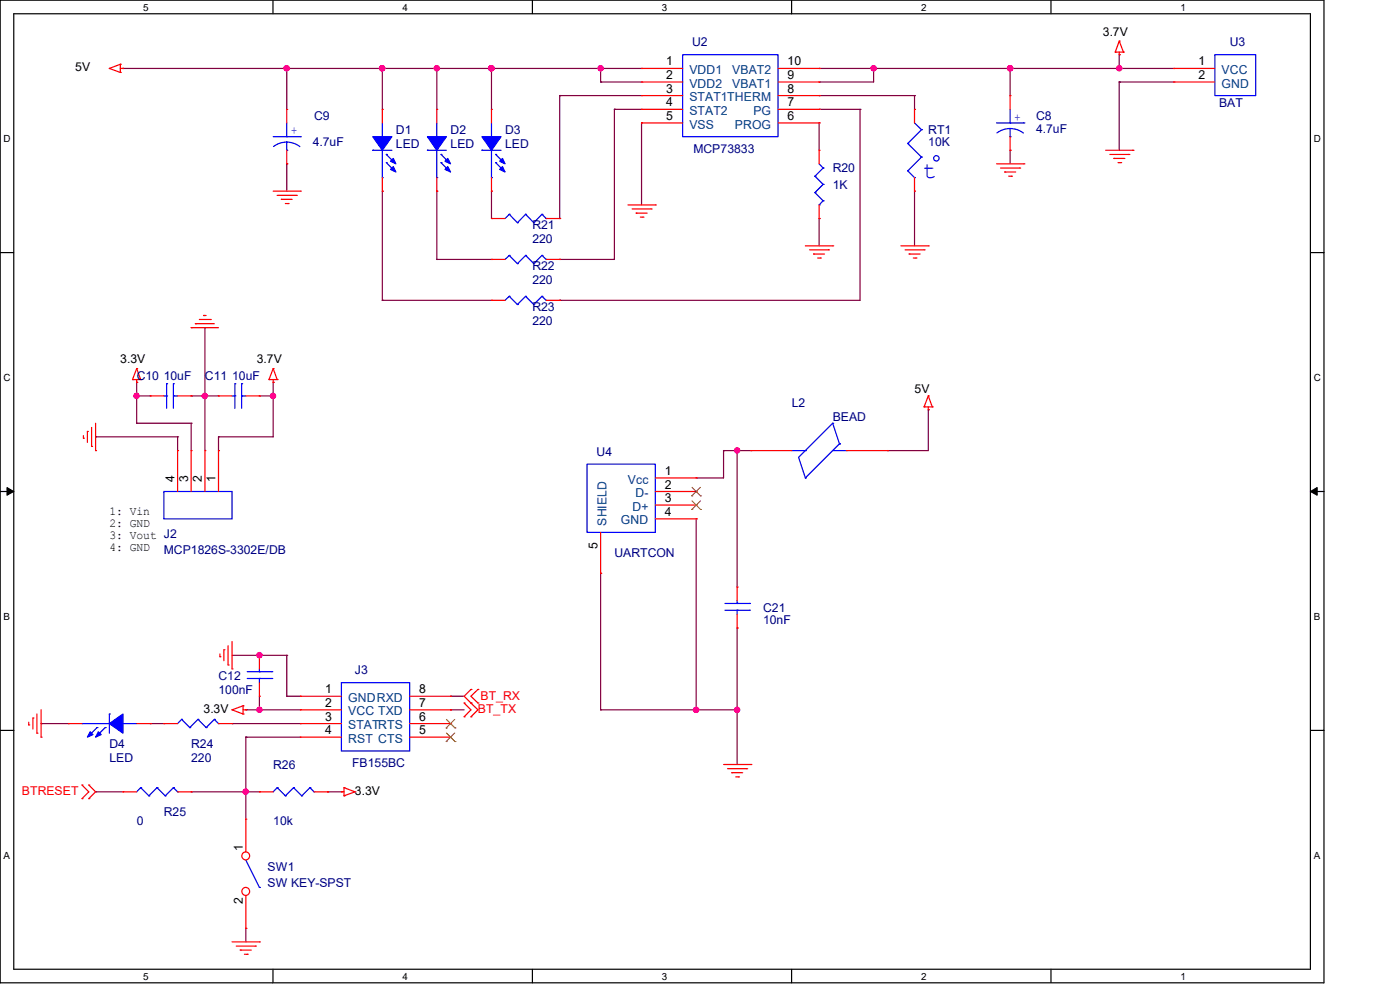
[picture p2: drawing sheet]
<svg xmlns="http://www.w3.org/2000/svg" width="297mm" height="210mm" viewBox="0 0 297 210" stroke-linecap="round" stroke-linejoin="round" font-family="sans-serif">
<path d="M0 0h280.9v208.5h-280.9zM2.9 2.9h275.1v202.7h-275.1z" fill="none" stroke="#000" stroke-width=".25"/>
<g fill="#fff">
<path d="M30.4 .3h1.1v2.4h-1.1z"/>
<path d="M30.4 205.9h1.1v2.3h-1.1z"/>
</g>
<path d="M57.9 0v2.9M57.9 205.6v2.9" fill="none" stroke="#000" stroke-width=".25"/>
<g fill="#fff">
<path d="M85.4 .3h1.1v2.4h-1.1z"/>
<path d="M85.4 205.9h1.1v2.3h-1.1z"/>
</g>
<path d="M112.9 0v2.9M112.9 205.6v2.9" fill="none" stroke="#000" stroke-width=".25"/>
<g fill="#fff">
<path d="M140.4 .3h1.2v2.4h-1.2z"/>
<path d="M140.4 205.9h1.2v2.3h-1.2z"/>
</g>
<path d="M167.9 0v2.9M167.9 205.6v2.9" fill="none" stroke="#000" stroke-width=".25"/>
<g fill="#fff">
<path d="M195.4 .3h1.2v2.4h-1.2z"/>
<path d="M195.4 205.9h1.2v2.3h-1.2z"/>
</g>
<path d="M223 0v2.9M223 205.6v2.9" fill="none" stroke="#000" stroke-width=".25"/>
<g fill="#fff">
<path d="M250.4 .3h1.2v2.4h-1.2z"/>
<path d="M250.4 205.9h1.2v2.3h-1.2z"/>
<path d="M.8 28.2h1.4v2.4h-1.4z"/>
<path d="M278.7 28.2h1.5v2.4h-1.5z"/>
<path d="M.8 78.9h1.4v2.3h-1.4z"/>
<path d="M278.7 78.9h1.5v2.3h-1.5z"/>
</g>
<path d="M0 53.6h2.9M278 53.6h2.9" fill="none" stroke="#000" stroke-width=".25"/>
<g fill="#fff">
<path d="M.8 129.6h1.3v2.3h-1.3z"/>
<path d="M278.7 129.6h1.4v2.3h-1.4z"/>
</g>
<path d="M0 104.3h2.9M278 104.3h2.9" fill="none" stroke="#000" stroke-width=".25"/>
<path d="M1.5 103.4l1.4 .9-1.4 .8zM278 104.3l1.4-.9v1.7z" fill="#000" stroke="#000" stroke-width=".21"/>
<g fill="#fff">
<path d="M.8 180.3h1.3v2.3h-1.3z"/>
<path d="M278.7 180.3h1.4v2.3h-1.4z"/>
</g>
<path d="M0 154.9h2.9M278 154.9h2.9" fill="none" stroke="#000" stroke-width=".25"/>
<g fill="none" stroke="#800040" stroke-width=".25">
<path d="M26.1 14.5h.1M26.1 14.5h110M60.8 14.5h.1M60.8 14.5v8.7M81.1 14.5h.1M81.1 14.5v8.7M92.7 14.5h.1M92.7 14.5v8.7M104.3 14.5h.1M104.3 14.5v8.7M127.4 14.5h.1M127.4 17.4h.1"/>
<path d="M127.4 17.4h8.7M127.4 14.5v2.9M173.8 17.4h.1M173.8 14.5h.1M173.8 14.5h75.2M185.3 14.5h.1M185.3 14.5v2.9h-11.5M214.3 14.5h.1M214.3 14.5v5.8M237.4 17.4h.1M237.4 14.5h.1M237.4 11.6h.1"/>
<path d="M237.4 11.6v2.9M237.4 17.4v14.5M237.4 17.4h11.6M60.8 34.8h.1M60.8 34.8v5.8M118.7 20.3h.1M118.7 20.3h17.4M118.7 20.3v26.1M130.3 23.2h.1M130.3 23.2v31.8h-11.6M130.3 23.2h5.8M136.1 26.1h.1"/>
<path d="M136.1 26.1v17.4M173.8 23.2h.1M173.8 26.1h.1M173.8 20.3h.1M173.8 20.3h20.2M173.8 23.2h8.7M173.8 26.1v5.8M182.5 23.2h.1M182.5 23.2v40.5h-63.8M194 20.3h.1M194 20.3v2.9M214.3 31.9h.1"/>
<path d="M214.3 31.9v2.9M81.1 40.6h.1M81.1 40.6v23.1M92.7 55h.1M92.7 40.6h.1M92.7 40.6v14.4M92.7 55h11.6M104.3 40.6h.1M104.3 40.6v5.8M118.7 55h.1M173.8 46.4h.1M173.8 46.4v5.8"/>
<path d="M194 40.6h.1M194 40.6v11.6M43.5 69.5h.1M43.5 69.5v26.1M81.1 63.7h.1M81.1 63.7h23.2M118.7 63.7h.1M20.3 92.7h.1M20.3 92.7h17.4M29 89.8h.1M29 84h.1M29 81.1h.1"/>
<path d="M29 84h2.9M29 89.8h11.6M29 81.1v8.7M37.7 92.7h.1M37.7 92.7v2.9M40.6 89.8h.1M40.6 84h.1M40.6 84h5.8M40.6 89.8v5.8M43.5 84h.1M46.4 92.7h.1M46.4 95.6h.1"/>
<path d="M46.4 92.7v2.9M55 84h.1M55 84h3M58 84h.1M58 81.1h.1M58 81.1v11.6h-11.6M153.5 95.6h.1M153.5 95.6h5.8M153.5 95.6v5.8h-5.8M156.4 95.6h.1M156.4 95.6v28.9M188.3 95.6h.1"/>
<path d="M196.9 86.9h.1M196.9 86.9v8.7h-8.6M147.7 101.4h.1M147.7 110.1h.1M147.7 110.1v40.5M49.2 139h11.6M55 139h.1M60.8 139h.1M60.8 139v8.7M127.4 121.6h.1M127.4 121.6v29M156.4 133.2h.1"/>
<path d="M156.4 133.2v29M8.7 153.5h.1M8.7 153.5h5.8M31.9 153.5h.1M31.9 153.5h2.9M49.2 153.5h.1M49.2 153.5h14.5M52.2 156.4h.1M52.2 150.6h.1M52.2 156.4v17.4M52.2 156.4h11.5M52.2 150.6h11.5"/>
<path d="M55 150.6h.1M55 147.7v2.9M60.8 147.7h.1M60.8 147.7h2.9M95.6 150.6h.1M95.6 147.7h.1M95.6 150.6h2.9M95.6 147.7h2.9M127.4 150.6h.1M127.4 150.6h29M147.7 150.6h.1M156.4 150.6h.1"/>
<path d="M20.3 168h.1M20.3 168h5.8M40.6 168h.1M40.6 168h14.4M52.2 168h.1M69.5 168h.1M69.5 168h2.9M52.2 196.9h.1M52.2 196.9v2.9"/>
</g>
<g fill="#f0f" stroke="#f0f" stroke-width=".25">
<circle cx="185.3" cy="14.5" r=".55"/>
<circle cx="60.8" cy="14.5" r=".56"/>
<circle cx="127.4" cy="14.5" r=".55"/>
<circle cx="104.3" cy="14.5" r=".56"/>
<circle cx="92.7" cy="14.5" r=".55"/>
<circle cx="81.1" cy="14.5" r=".55"/>
<circle cx="214.3" cy="14.5" r=".55"/>
<circle cx="237.4" cy="14.5" r=".55"/>
<circle cx="52.1" cy="167.9" r=".55"/>
<circle cx="55" cy="139" r=".55"/>
<circle cx="57.9" cy="84" r=".55"/>
<circle cx="43.4" cy="84" r=".55"/>
<circle cx="29" cy="84" r=".55"/>
<circle cx="55" cy="150.6" r=".55"/>
<circle cx="156.4" cy="95.5" r=".55"/>
<circle cx="156.4" cy="150.6" r=".55"/>
<circle cx="147.7" cy="150.6" r=".56"/>
</g>
<g fill="none" stroke="#f00" stroke-width=".25">
<path d="M23.2 14.5h.1M23.2 14.5l2.3 .9M25.5 15.4h.1M25.5 13.6h.1M25.5 13.6v1.8M25.5 14.5h.6M25.5 13.6l-2.3 .9M26.1 14.5h.1M136.1 14.5h.1M136.1 17.4h.1M136.1 14.5h8.7M136.1 17.4h8.7"/>
<path d="M165.1 14.5h8.7M165.1 17.4h8.7M173.8 17.4h.1M173.8 14.5h.1M236.6 11h.1M236.6 11h1.7M237.4 11.6h.1M237.4 8.7h.1M237.4 11v.6M237.4 8.7l-.8 2.3M237.4 8.7l.9 2.3M238.3 11h.1"/>
<path d="M249 14.5h.1M249 17.4h.1M249 14.5h8.7M249 17.4h8.7M60.8 23.2h.1M60.8 34.8h.1M60.8 23.2v2.9M60.8 31.9v2.9M81.1 23.2h.1M81.1 23.2v2.9M81.1 37.7v2.9M136.1 20.3h.1"/>
<path d="M136.1 23.2h.1M136.1 26.1h.1M136.1 20.3h8.7M136.1 23.2h8.7M136.1 26.1h8.7M165.1 20.3h8.7M165.1 23.2h8.7M165.1 26.1h8.7M173.8 26.1h.1M173.8 23.2h.1M173.8 20.3h.1M173.8 31.9h.1"/>
<path d="M173.8 31.9v2.9M194 23.2h.1M194 23.2v2.9M194 37.7v2.9M211.4 34.8h5.8M212.3 35.6h4M213.1 36.5h.1M213.1 36.5h2.4M214 37.4h.6M214.6 37.4h.1M216.3 35.6h.1M217.2 34.8h.1"/>
<path d="M234.6 31.9h5.8M235.5 32.8h4M236.3 33.6h.1M236.3 33.6h2.3M237.2 34.5h.5M237.7 34.5h.1M239.5 32.8h.1M240.4 31.9h.1M58 40.6h5.7M58.8 41.4h4.1M59.7 42.3h.1M59.7 42.3h2.3"/>
<path d="M60.5 43.2h.6M61.1 43.2h.1M62.9 41.4h.1M63.7 40.6h.1M81.1 40.6h.1M133.2 43.5h5.8M134.1 44.3h4M135 45.2h.1M135 45.2h2.3M135.8 46.1h.6M136.4 46.1h.1M138.1 44.3h.1"/>
<path d="M139 43.5h.1M170.9 52.2h5.8M171.7 53h4.1M172.6 53.9h.1M172.6 53.9h2.3M173.5 54.7h.5M173.8 46.4h.1M173.8 43.5v2.9M174 54.7h.1M175.8 53h.1M176.7 52.2h.1M191.1 52.2h5.8"/>
<path d="M192 53h4M192.9 53.9h.1M192.9 53.9h2.3M193.8 54.7h.5M194 40.6h.1M194.3 54.7h.1M196 53h.1M196.9 52.2h.1M29 78.2h.1M29 78.2l-.9 2.3M29 78.2l.8 2.3M40.6 69.5h.1"/>
<path d="M40.6 69.5h5.8M41.4 68.7h.1M41.4 68.7h4.1M42.3 67.8h2.3M43.2 66.9h.1M43.2 66.9h.5M44.6 67.8h.1M58 78.2h.1M58 78.2l-.9 2.3M58 78.2l.8 2.3M17.7 93h.1M17.7 92.4v.6"/>
<path d="M18.5 91.5h.1M18.5 91.5v2.4M19.4 94.7h.1M19.4 90.7v4M20.3 95.6h.1M20.3 89.8v5.8M28.1 80.5h.1M28.1 80.5h1.7M29 81.1h.1M29 80.5v.6M29.8 80.5h.1M31.9 84h.1"/>
<path d="M31.9 84h2.9M37.7 95.6h.1M37.7 95.6v8.7M37.7 84h2.9M40.6 95.6h.1M40.6 84h.1M40.6 95.6v8.7M43.5 95.6h.1M43.5 95.6v8.7M46.4 95.6h.1M46.4 95.6v8.7M57.1 80.5h.1"/>
<path d="M57.1 80.5h1.7M58 81.1h.1M58 80.5v.6M58.8 80.5h.1M196 86.3h.1M196 86.3h1.8M196.9 86.9h.1M196.9 84h.1M196.9 86.3v.6M196.9 84l-.9 2.3M196.9 84l.9 2.3M197.8 86.3h.1"/>
<path d="M46.7 139.3h.1M46.7 138.7v.6M47.5 137.8h.1M47.5 137.8v2.4M48.4 137v4.1M49.2 136.1v5.8M55 139h.1M55 139v2.9M156.4 124.5h.1M156.4 133.2h.1M156.4 124.5v2.9M156.4 130.3v2.9"/>
<path d="M6.1 153.8h.1M6.1 153.2v.6M7 152.3h.1M7 152.3v2.3M7.8 155.5h.1M7.8 151.5v4M8.7 156.4h.1M8.7 150.6v5.8M34.8 153.5h.1M34.8 153.5h2.9M46.4 153.5h2.8M48.4 141.1h.1"/>
<path d="M49.2 141.9h.1M49.2 150.6h.1M49.2 153.5h.1M49.2 150.6l2.4 .9M51.6 151.5h.1M51.6 149.7h.1M51.6 149.7v1.8M51.6 150.6h.6M51.6 149.7l-2.4 .9M52.2 150.6h.1M55 147.7h.1M55 144.8v2.9"/>
<path d="M98.5 152.1h.1M98.5 149.1h.1M98.5 149.1l1.4 1.5-1.4 1.5M99.9 152.1h.1M99.9 149.1h.1M99.9 146.3h.1M99.9 149.1l1.5 1.5-1.5 1.5M99.9 146.3l-1.4 1.4 1.4 1.4M101.4 149.1h.1M101.4 146.3h.1M101.4 146.3l-1.5 1.4 1.5 1.4M17.4 166.5h.1"/>
<path d="M17.4 169.4h.1M17.4 166.5l1.4 1.5-1.4 1.4M18.8 169.4h.1M18.8 166.5h.1M18.8 166.5l1.5 1.5-1.5 1.4M26.1 168h.1M26.1 168h2.9M37.7 168h2.9M40.6 168h.1M55 168h.1M55 168h3M66.6 168h2.9"/>
<path d="M69.5 168h.1M72.4 168h.1M72.4 168h.6M73 167.1h.1M73 168.8h.1M73 167.1v1.7M73 167.1l2.3 .9M75.3 168h.1M75.3 168l-2.3 .8M153.5 162.2h5.8M154.3 163.1h4.1M155.2 163.9h.1"/>
<path d="M155.2 163.9h2.4M156.1 164.8h.6M156.7 164.8h.1M158.4 163.1h.1M159.3 162.2h.1M49.2 199.8h5.8M55 199.8h.1M50.1 200.7h4.1M51 201.5h.1M51 201.5h2.3M51.9 202.4h.6M52.5 202.4h.1"/>
<path d="M54.2 200.7h.1"/>
</g>
<g fill="none" stroke="#00f" stroke-width=".25">
<path d="M144.8 11.6h20.3v17.4h-20.3zM257.7 11.6h8.7v8.7h-8.7zM58 29h5.7M60.8 31.9h.1M60.8 29h.1M60.8 30.1l1.5 .3 1.3 .7M60.8 30.1l-1.5 .3-1.3 .7M60.8 26.1v2.9M60.8 30.1v1.8M63.7 29h.1M79.1 31.9h.1M79.1 31.9h4"/>
<path d="M81.1 29h.1M81.1 37.7h.1M81.1 26.1v2.9M81.1 31.9v5.8M82 32.8h.1M82 34.5h.1M82 32.8l1.7 1.7M82 34.5l1.7 1.7M172.9 37.4h.1M172.9 37.4l1.7 1.7M173.8 34.8l.8 .8M174.6 35.6h.1"/>
<path d="M174.6 39.1h.1M174.6 35.6l-1.7 1.8M174.6 39.1l-1.7 1.8M192.6 30.4h.1M192.6 36.2h.1M192.6 30.4l2.9 2.9M192.6 36.2l1.4 1.5M194 37.7h.1M194 26.1l1.5 1.4M195.5 27.5h.1M195.5 33.3h.1M195.5 27.5l-2.9 2.9"/>
<path d="M195.5 33.3l-2.9 2.9M172.9 40.9h.1M172.9 40.9l1.7 1.7M173.8 43.5h.1M174.6 42.6h.1M174.6 42.6l-.8 .9M34.8 84h.5M35.3 84h.1M35.3 81.4h.1M35.3 81.4v5.2M36.8 81.4h.1M36.8 84h.1"/>
<path d="M36.8 84h.9M36.8 81.4v5.2M34.8 104.3h14.4v5.8h-14.4zM153.8 129.5h5.2M153.8 128h5.2M156.4 128h.1M156.4 129.5h.1M156.4 127.4v.6M156.4 129.5v.8M159 129.5h.1M159 128h.1M38.5 152.6h.1"/>
<path d="M38.5 152.6l-.8 .9M38.5 152.6l1.8 1.7M40.3 154.3h.1M42 152.6h.1M42 152.6l-1.7 1.7M42 152.6l1.7 1.7M43.7 154.3h.1M45.5 152.6h.1M45.5 152.6l-1.8 1.7M45.5 152.6l.9 .9M46.4 153.5h.1M52.5 143.9h5.2"/>
<path d="M52.5 142.5h5.2M55 142.5h.1M55 143.9h.1M55 141.9v.6M55 143.9v.9M57.7 143.9h.1M57.7 142.5h.1M29.8 167.1h.1M29.8 167.1l-.8 .9M29.8 167.1l1.8 1.7M31.6 168.8h.1M33.3 167.1h.1"/>
<path d="M33.3 167.1l-1.7 1.7M33.3 167.1l1.8 1.7M35.1 168.8h.1M36.8 167.1h.1M36.8 167.1l-1.7 1.7M36.8 167.1l.9 .9M37.7 168h.1M58.8 167.1h.1M58.8 167.1l-.8 .9M58.8 167.1l1.7 1.7M60.5 168.8h.1M62.3 167.1h.1"/>
<path d="M62.3 167.1l-1.8 1.7M62.3 167.1l1.7 1.7M64 168.8h.1M65.7 167.1h.1M65.7 167.1l-1.7 1.7M65.7 167.1l.9 .9M66.6 168h.1M52.2 182.5l2.8 5.8M55 188.3h.1"/>
<circle cx="198.6" cy="33.6" r=".57"/>
</g>
<g fill="#00f" stroke="#00f" stroke-width=".25">
<path d="M79.1 29h4l-2 2.9z" fill-rule="evenodd"/>
<path d="M83.4 35.3l.6 1.2-1.2-.6z" fill-rule="evenodd"/>
<path d="M83.4 33.6l.6 1.2-1.2-.6z" fill-rule="evenodd"/>
</g>
<circle cx="52.1" cy="181.6" r=".83" fill="#fff" stroke="#f00" stroke-width=".25"/>
<path d="M52.2 173.8h.1M52.2 173.8v6.9" fill="none" stroke="#f00" stroke-width=".25"/>
<circle cx="52.1" cy="189.1" r=".83" fill="#fff" stroke="#f00" stroke-width=".25"/>
<g fill="none" stroke="#f00" stroke-width=".25">
<path d="M92.7 23.2h.1M92.7 23.2v2.9M92.7 37.7v2.9M104.3 23.2h.1M104.3 23.2v2.9M104.3 37.7v2.9M214.3 20.3h.1M214.3 31.9h.1M214.3 20.3v2.9M214.3 29v2.9M92.7 40.6h.1M104.3 40.6h.1"/>
<path d="M104.3 55h.1M104.3 46.4h.1M104.3 55h2.8M104.3 46.4h2.8M115.9 55h2.8M115.9 46.4h2.8M118.7 55h.1M118.7 46.4h.1M104.3 63.7h.1M104.3 63.7h2.8M115.9 63.7h2.8M118.7 63.7h.1"/>
<path d="M46.4 84h.1M46.4 84h2.8M52.2 84h2.8M55 84h.1M159.3 95.6h.1M159.3 95.6h8.7M179.5 95.6h8.8M188.3 95.6h.1M127.4 112.9v8.7M139 101.4h8.7M139 104.3h8.7M139 107.1h8.7"/>
<path d="M139 110.1h8.7M147.7 101.4h.1M147.7 104.3h.1M147.7 107.1h.1M147.7 110.1h.1M127.4 121.6h.1M14.5 153.5h.1M14.5 153.5h2.9M29 153.5h2.9M31.9 153.5h.1M63.7 147.7h.1M63.7 150.6h.1"/>
<path d="M63.7 153.5h.1M63.7 156.4h.1M63.7 147.7h8.7M63.7 150.6h8.7M63.7 153.5h8.7M63.7 156.4h8.7M86.9 147.7h8.7M86.9 150.6h8.7M86.9 153.5h8.7M86.9 156.4h8.7M95.6 147.7h.1M95.6 150.6h.1"/>
<path d="M95.6 153.5h.1M95.6 156.4h.1M52.2 196.9h.1M52.2 190v6.9"/>
</g>
<g fill="none" stroke="#00f" stroke-width=".25">
<path d="M90.7 31.9h.1M90.7 31.9h4M92.7 29h.1M92.7 37.7h.1M92.7 26.1v2.9M92.7 31.9v5.8M93.6 32.8h.1M93.6 34.5h.1M93.6 32.8l1.7 1.7M93.6 34.5l1.7 1.7M102.2 31.9h.1M102.2 31.9h4.1"/>
<path d="M104.3 29h.1M104.3 37.7h.1M104.3 26.1v2.9M104.3 31.9v5.8M105.2 32.8h.1M105.2 34.5h.1M105.2 32.8l1.7 1.7M105.2 34.5l1.7 1.7M211.4 26.1h5.8M214.3 29h.1M214.3 26.1h.1M214.3 27.3l1.5 .2 1.3 .7"/>
<path d="M214.3 27.3l-1.5 .2-1.3 .7M214.3 23.2v2.9M214.3 27.3v1.7M217.2 26.1h.1M108 54.2h.1M108 45.5h.1M108 54.2l-.9 .8M108 54.2l1.8 1.7M108 45.5l-.9 .9M108 45.5l1.8 1.7M109.8 55.9h.1M109.8 47.2h.1"/>
<path d="M111.5 54.2h.1M111.5 45.5h.1M111.5 54.2l-1.7 1.7M111.5 54.2l1.7 1.7M111.5 45.5l-1.7 1.7M111.5 45.5l1.7 1.7M113.2 55.9h.1M113.2 47.2h.1M115 54.2h.1M115 45.5h.1M115 54.2l-1.8 1.7M115 54.2l.9 .8"/>
<path d="M115 45.5l-1.8 1.7M115 45.5l.9 .9M115.9 55h.1M115.9 46.4h.1M108 62.9h.1M108 62.9l-.9 .8M108 62.9l1.8 1.7M109.8 64.6h.1M111.5 62.9h.1M111.5 62.9l-1.7 1.7M111.5 62.9l1.7 1.7M113.2 64.6h.1"/>
<path d="M115 62.9h.1M115 62.9l-1.8 1.7M115 62.9l.9 .8M115.9 63.7h.1M49.2 84h.6M49.8 84h.1M49.8 81.4h.1M49.8 81.4v5.2M51.3 81.4h.1M51.3 84h.1M51.3 84h.9M51.3 81.4v5.2"/>
<path d="M124.5 98.5h14.5v14.4h-14.5zM168 95.6h2.9M170.9 95.6h.1M176.7 89.8h.1M176.7 89.8l-7.3 7.2 1.5 4.4M176.7 89.8l1.4 4.3M176.7 95.6h2.8M178.1 94.1h.1M178.1 94.1l-7.2 7.3M179.5 95.6h.1M170.9 101.4h.1M17.4 153.5h.1"/>
<path d="M17.4 153.5h5.8M20.6 154.3h.1M20.6 154.3l-1.8 1.8M22.3 154.3h.1M22.3 154.3l-1.7 1.8M23.2 151.5h.1M23.2 151.5v4M26.1 153.5h.1M26.1 153.5h2.9M72.4 144.8h14.5v14.5h-14.5z"/>
</g>
<g fill="#00f" stroke="#00f" stroke-width=".25">
<path d="M102.2 29h4.1l-2 2.9z" fill-rule="evenodd"/>
<path d="M106.6 35.3l.5 1.2-1.1-.6z" fill-rule="evenodd"/>
<path d="M106.6 33.6l.5 1.2-1.1-.6z" fill-rule="evenodd"/>
<path d="M23.2 153.5l2.9-2v4z" fill-rule="evenodd"/>
<path d="M19.1 155.2l.6 .6-1.2 .6z" fill-rule="evenodd"/>
<path d="M20.9 155.2l.6 .6-1.2 .6z" fill-rule="evenodd"/>
<path d="M90.7 29h4l-2 2.9z" fill-rule="evenodd"/>
<path d="M94.4 35.9l.6-.6 .6 1.2z" fill-rule="evenodd"/>
<path d="M94.4 34.2l.6-.6 .6 1.2z" fill-rule="evenodd"/>
</g>
<g fill="none" stroke="#804000" stroke-width=".21">
<path d="M146.8 105.2h.1M146.8 108.1h.1M146.8 103.4l1.8 1.8M146.8 106.3l1.8 1.8M148.6 103.4l-1.8 1.8M148.6 106.3l-1.8 1.8M148.6 105.2h.1M148.6 108.1h.1M94.7 154.4h.1M94.7 157.3h.1M94.7 152.6l1.8 1.8M94.7 155.5l1.8 1.8"/>
<path d="M96.5 155.5l-1.8 1.8M96.5 152.6l-1.8 1.8M96.5 154.4h.1M96.5 157.3h.1"/>
</g>
<g fill="#f0f" stroke="#f0f" stroke-width=".25">
<circle cx="185.3" cy="14.5" r=".55"/>
<circle cx="60.8" cy="14.5" r=".56"/>
<circle cx="127.4" cy="14.5" r=".55"/>
<circle cx="104.3" cy="14.5" r=".56"/>
<circle cx="92.7" cy="14.5" r=".55"/>
<circle cx="81.1" cy="14.5" r=".55"/>
<circle cx="214.3" cy="14.5" r=".55"/>
<circle cx="237.4" cy="14.5" r=".55"/>
<circle cx="52.1" cy="167.9" r=".55"/>
<circle cx="55" cy="139" r=".55"/>
<circle cx="57.9" cy="84" r=".55"/>
<circle cx="43.4" cy="84" r=".55"/>
<circle cx="29" cy="84" r=".55"/>
<circle cx="55" cy="150.6" r=".55"/>
<circle cx="156.4" cy="95.5" r=".55"/>
<circle cx="156.4" cy="150.6" r=".55"/>
<circle cx="147.7" cy="150.6" r=".56"/>
</g>
<text font-size="5.2" fill="#00f" x="195.8" y="37.8">t</text>
<g font-size="2.6" fill="#000080">
<text x="146.8" y="9.9">U2</text>
<text x="260.9" y="9.9">U3</text>
<text x="258.6" y="22.6">BAT</text>
<text x="66.6" y="25.5">C9</text>
<text x="84" y="28.4">D1</text>
<text x="95.6" y="28.4">D2</text>
<text x="107.1" y="28.4">D3</text>
<text x="196.9" y="28.4">RT1</text>
<text x="219.8" y="25.5">C8</text>
<text x="219.8" y="28.1">4.7uF</text>
<text x="66.3" y="31">4.7uF</text>
<text x="84" y="31.3">LED</text>
<text x="95.6" y="31.3">LED</text>
<text x="107.1" y="31.3">LED</text>
<text x="147.1" y="32.5">MCP73833</text>
<text x="196.9" y="31">10K</text>
<text x="176.7" y="36.5">R20</text>
<text x="176.7" y="40">1K</text>
<text x="112.9" y="48.7">R21</text>
<text x="112.9" y="51.6">220</text>
<text x="112.9" y="57.4">R22</text>
<text x="112.9" y="60.3">220</text>
<text x="112.9" y="66">R23</text>
<text x="112.9" y="69">220</text>
<text x="29" y="80.5">C10 10uF</text>
<text x="43.5" y="80.5">C11 10uF</text>
<text x="168" y="86.3">L2</text>
<text x="176.7" y="89.2">BEAD</text>
<text x="126.6" y="96.7">U4</text>
<text x="34.8" y="117.6">MCP1826S-3302E/DB</text>
<text x="130.3" y="118.2">UARTCON</text>
<text x="161.9" y="129.8">C21</text>
<text x="161.9" y="132.4">10nF</text>
<text x="75.3" y="143.1">J3</text>
<text x="46.4" y="144.2">C12</text>
<text x="46.4" y="147.1">100nF</text>
<text x="23.2" y="158.7">D4</text>
<text x="23.2" y="161.6">LED</text>
<text x="40.6" y="158.7">R24</text>
<text x="40.6" y="161.6">220</text>
<text x="58" y="163.1">R26</text>
<text x="74.7" y="162.8">FB155BC</text>
<text x="34.8" y="173.2">R25</text>
<text x="29" y="174.9">0</text>
<text x="58" y="174.9">10k</text>
<text x="56.8" y="184.8">SW1</text>
<text x="56.8" y="188.3">SW KEY-SPST</text>
</g>
<g font-size="2.6">
<text x="234" y="7.6">3.7V</text>
<text x="16" y="15.1">5V</text>
<text x="141.4" y="13.9">1</text>
<text x="141.4" y="16.8">2</text>
<text x="167.1" y="16.8">9</text>
<text x="167.1" y="13.9">10</text>
<text x="254.3" y="13.9">1</text>
<text x="254.3" y="16.8">2</text>
<text x="141.4" y="19.6">3</text>
<text x="141.4" y="22.6">4</text>
<text x="167.1" y="22.6">7</text>
<text x="167.1" y="19.6">8</text>
<text x="141.4" y="25.4">5</text>
<text x="167.1" y="25.4">6</text>
<text x="25.5" y="77">3.3V</text>
<text x="54.5" y="77">3.7V</text>
<text x="194" y="83.4">5V</text>
<text x="141.1" y="100.8">1</text>
<text x="37" y="102.2" transform="rotate(-90 37 102.2)">4</text>
<text x="39.9" y="102.2" transform="rotate(-90 39.9 102.2)">3</text>
<text x="42.8" y="102.2" transform="rotate(-90 42.8 102.2)">2</text>
<text x="45.7" y="102.2" transform="rotate(-90 45.7 102.2)">1</text>
<text x="141.1" y="103.6">2</text>
<text x="141.1" y="106.5">3</text>
<text x="23.2" y="109.2">1: Vin</text>
<text x="23.2" y="111.8">2: GND</text>
<text x="141.1" y="109.4">4</text>
<text x="23.2" y="114.4">3: Vout J2</text>
<text x="23.2" y="117">4: GND</text>
<text x="126.8" y="116.4" transform="rotate(-90 126.8 116.4)">5</text>
<text x="69" y="147.1">1</text>
<text x="69" y="149.9">2</text>
<text x="88.9" y="147.1">8</text>
<text x="88.9" y="149.9">7</text>
<text x="43.2" y="151.2">3.3V</text>
<text x="69" y="152.9">3</text>
<text x="69" y="155.7">4</text>
<text x="88.9" y="152.9">6</text>
<text x="88.9" y="155.7">5</text>
<text x="75.3" y="168.6">3.3V</text>
<text x="51.5" y="180.4" transform="rotate(-90 51.5 180.4)">1</text>
<text x="51.5" y="191.7" transform="rotate(-90 51.5 191.7)">2</text>
</g>
<g font-size="2.6" fill="#004080">
<text x="146.3" y="15.7">VDD1</text>
<text x="155.4" y="15.7">VBAT2</text>
<text x="259.2" y="15.7">VCC</text>
<text x="146.3" y="18.6">VDD2</text>
<text x="146.3" y="21.5">STAT1THERM</text>
<text x="155.4" y="18.6">VBAT1</text>
<text x="259.2" y="18.6">GND</text>
<text x="146.3" y="24.4">STAT2</text>
<text x="146.3" y="27.3">VSS</text>
<text x="155.9" y="27.3">PROG</text>
<text x="159.8" y="24.4">PG</text>
<text x="133.2" y="102.6">Vcc</text>
<text x="134.8" y="105.5">D-</text>
<text x="128.6" y="111.5" transform="rotate(-90 128.6 111.5)">SHIELD</text>
<text x="131.7" y="111.3">GND</text>
<text x="134.2" y="108.3">D+</text>
<text x="73.9" y="148.9">GNDRXD</text>
<text x="73.9" y="151.8">VCC TXD</text>
<text x="73.9" y="154.7">STATRTS</text>
<text x="73.9" y="157.6">RST CTS</text>
</g>
<g font-size="2.6" fill="#00f">
<text x="61.7" y="28.4">+</text>
<text x="215.2" y="25.6">+</text>
</g>
<g font-size="2.6" fill="#f00">
<text x="101.9" y="148.6">BT_RX</text>
<text x="101.4" y="151.2">BT_TX</text>
<text x="4.7" y="168.6">BTRESET</text>
</g>
<g font-size="2.1">
<text x="30.4" y="2.2">5</text>
<text x="85.4" y="2.2">4</text>
<text x="140.4" y="2.2">3</text>
<text x="195.4" y="2.2">2</text>
<text x="250.4" y="2.2">1</text>
<text x=".8" y="30.1">D</text>
<text x="278.7" y="30.1">D</text>
<text x=".8" y="80.8">C</text>
<text x="278.7" y="80.8">C</text>
<text x=".8" y="131.5">B</text>
<text x="278.7" y="131.5">B</text>
<text x=".8" y="182.2">A</text>
<text x="278.7" y="182.2">A</text>
<text x="30.4" y="207.8">5</text>
<text x="85.4" y="207.8">4</text>
<text x="140.4" y="207.8">3</text>
<text x="195.4" y="207.8">2</text>
<text x="250.4" y="207.8">1</text>
</g>
</svg>
